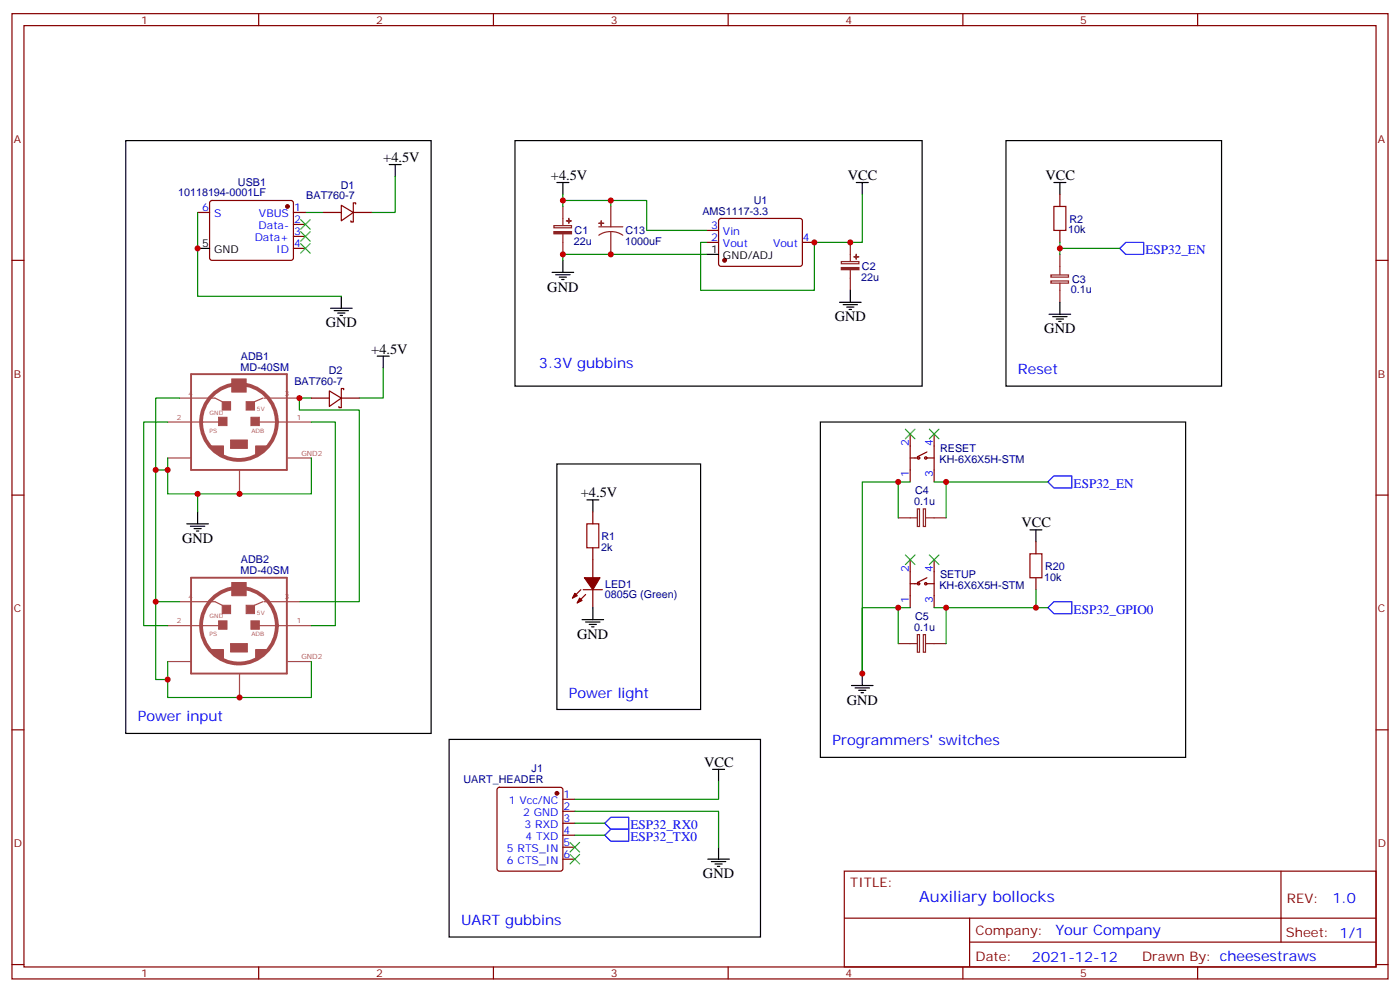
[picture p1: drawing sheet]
<svg xmlns="http://www.w3.org/2000/svg" width="412mm" height="292mm" viewBox="0 0 412 292" stroke-linecap="round" stroke-linejoin="round" font-family="sans-serif">
<g fill="none" stroke="#870000" stroke-width=".35">
<path d="M3.5 4h405.4v284.4h-405.4zM7.1 7.5h398.2v277.3h-398.2zM76.2 4v3.5M145.3 4v3.5M214.5 4v3.5M283.6 4v3.5M352.8 4v3.5M62 59.3l.4-.2h23.3l.5 .2 .2 .5v16.5l-.7 .4-23.5-.1-.5-.6v-16.2zM312.2 57.3v3.5M3.5 76.7h3.6M58.2 62.6h3.5M86.4 62.6h3.6"/>
<path d="M86.4 66.1h3.6M86.4 69.6h3.6M86.4 73.2h3.6M95.2 62.6h5.3M100.5 60.5l3.6 2.1-3.6 2.5zM104.1 62.6h5.3M104.8 60.1v-.3h-.7v5.6h-.7v-.3M208.1 71.4h3.6M208.1 67.9h3.6M211.9 64.6l.5-.3 23.5 .1 .5 .7-.1 12.9-.6 .5-23.6-.1-.4-.6v-12.7zM236.4 71.4h3.5M312.2 67.9v3.5"/>
<path d="M405.3 76.7h3.6M91.7 117.3h5.3M97 115.1l3.5 2.2-3.5 2.4zM100.5 117.3h5.3M101.2 114.8v-.4h-.7v5.7h-.7v-.4M268.1 127.8v14.2M268.1 134.9h2.5M272.7 134.9h2.5M273 133.1l-2.8 1.4M275.2 127.8v14.2M3.5 145.8h3.6M174.6 150.8v3.5"/>
<path d="M305.2 159.6v3.5M405.3 145.8h3.6M171.1 173.7l-2.5 2.5M171.8 173.7h5.6M172.5 175.1l-2.5 2.5M174.6 161.4v8.8M174.6 173.7v5.3M268.1 164.9v14.1M268.1 171.9h2.5M272.7 171.9h2.5M273 170.2l-2.8 1.4M275.2 164.9v14.1"/>
<path d="M305.2 170.2v3.5M3.5 215h3.6M405.3 215h3.6M146.6 232.1l.5-.2h18l.5 .2 .2 .5v23.3l-.2 .5-.5 .2h-18l-.5-.2-.2-.5v-23.3zM165.8 235.4h3.5M165.8 239h3.5M165.8 242.5h3.5M165.8 246h3.5M165.8 249.6h3.5M165.8 253.1h3.5M248.7 256.6h156.6v28.2h-156.6zM377.3 256.6v20.9"/>
<path d="M248.7 270.5h156.5M285.6 277.5h119.6M285.6 270.5v14.1M3.5 284.1h3.6M76.2 284.8v3.6M145.3 284.8v3.6M214.5 284.8v3.6M283.6 284.8v3.6M352.8 284.8v3.6M405.3 284.1h3.6"/>
<circle cx="270.6" cy="134.9" r=".35"/>
<circle cx="272.7" cy="134.9" r=".35"/>
<circle cx="270.6" cy="171.9" r=".35"/>
<circle cx="272.7" cy="171.9" r=".35"/>
</g>
<path d="M56.3 110.2h28.2v28.2h-28.2zM56.3 170.2h28.2v28.2h-28.2z" fill="none" stroke="#a64a4a" stroke-width=".56"/>
<g fill="none" stroke="#a64a4a" stroke-width=".35">
<path d="M52.9 117.3h10.4l2.2 1M77.4 117.3l-2.4 1M77.8 117.3h10.4M49.4 124.3h15.7M49.4 134.9h6.9M70.6 138.5v7M76.4 124.3h4.6M81.3 124.3h10.4M84.8 134.9h6.9M52.9 177.2h10.4l2.2 1.1M77.4 177.2l-2.4 1.1M77.8 177.2h10.4"/>
<path d="M49.4 184.3h15.7M49.4 194.9h6.9M70.6 198.5v7M76.4 184.3h4.6M81.3 184.3h10.4M84.8 194.9h6.9"/>
</g>
<g fill="none" stroke="#a64a4a" stroke-width="1.1">
<circle cx="70.4" cy="124.3" r="11.2"/>
<circle cx="70.4" cy="184.3" r="11.2"/>
</g>
<g fill="#a64a4a" stroke="#a64a4a" stroke-width=".29">
<path d="M67.9 129.6h5v2.5h-5z"/>
<path d="M65.5 118.3h2.4v2.5h-2.4z"/>
<path d="M72.5 118.3h2.5v2.5h-2.5z"/>
<path d="M73.9 122.9h2.5v2.5h-2.5z"/>
<path d="M64.4 122.9h2.5v2.5h-2.5z"/>
<path d="M68.3 111.6h4.2v3.9h-4.2z"/>
<path d="M67.9 189.6h5v2.5h-5z"/>
<path d="M65.5 178.3h2.4v2.5h-2.4z"/>
<path d="M72.5 178.3h2.5v2.5h-2.5z"/>
<path d="M73.9 182.9h2.5v2.4h-2.5z"/>
<path d="M64.4 182.9h2.5v2.4h-2.5z"/>
<path d="M68.3 171.6h4.2v3.9h-4.2z"/>
</g>
<g fill="#a64a4a" stroke="#a64a4a" stroke-width=".35">
<path d="M75.3 131.4h3.6l-3.2 2.4h-.4z"/>
<path d="M61.9 131.4h3.9v3.1h-.3l-1.5-1z"/>
<path d="M75.3 191.3h3.6l-3.2 2.5h-.4z"/>
<path d="M61.9 191.3h3.9v3.2h-.3l-1.5-1z"/>
</g>
<g fill="none" stroke="#008700" stroke-width=".35">
<path d="M116.4 52v10.6h-7M165.8 59.1h24.7v8.8h17.6M165.8 57.3v3.5M179.9 59.1v1.7M254 57.3v14.1h-14.1v14.1h-33.5v-14.1h1.7M58.2 62.6v24.7h42.3M90 62.6h5.2M208.1 74.9h-42.3v1.8M312.2 71.4v3.5M312.2 73.2h17.6M52.9 117.3h-7v21.1h3.5M91.7 117.3h-3.5v3.5h17.6v56.4h-17.6"/>
<path d="M112.9 108.4v8.9h-7.1M45.9 138.4v38.8M49.4 134.9v10.6h42.3v-10.6M49.4 124.3h-7.1v60h7.1M91.7 124.3h7.1v60h-7.1M58.2 145.5v5.3M264.6 142v10.5M268.1 142h-14.1v56.4v-19.4h14.1M275.2 142h33.5M278.7 142v10.5M52.9 177.2h-7v23h3.5M264.6 179v10.6"/>
<path d="M275.2 179h33.5M278.7 179v10.6M305.2 173.7v5.3M49.4 194.9v10.6h42.3v-10.6M169.3 239h42.4v10.6M211.7 230.2v5.2h-42.4M169.3 242.5h8.9M169.3 246h8.9"/>
</g>
<g fill="none" stroke="#000" stroke-width=".35">
<path d="M37 41.4h90v174.6h-90zM114.7 48.5h3.5M116.4 48.5v3.5M151.7 41.4h119.9v72.3h-119.9zM164 53.8h3.6M165.8 53.8v3.5M252.2 53.8h3.6M254 53.8v3.5M296.3 41.4h63.5v72.3h-63.5zM310.4 53.8h3.6M312.2 53.8v3.5M58.2 73.2h3.5"/>
<path d="M165.8 76.7v3.5M208.1 74.9h3.6M97.4 90.8h6.3M98.4 91.5h4.3M99.5 92.2h2.1M100.2 92.9h.7M100.5 87.3v3.5M162.6 80.2h6.4M163.7 80.9h4.2M164.7 81.6h2.2M165.5 82.3h.7M247.3 89h6.3"/>
<path d="M248.4 89.7h4.2M249.4 90.5h2.1M250.1 91.2h.7M250.5 85.5v3.5M309 92.6h6.4M310.1 93.3h4.2M311.1 94h2.2M311.9 94.7h.7M312.2 89v3.6M111.1 104.9h3.6M112.9 104.9v3.5M164 136.7h42.4v72.3h-42.4z"/>
<path d="M241.7 124.3h107.5v98.8h-107.5zM55 154.3h6.4M56.1 155h4.2M57.1 155.7h2.2M57.9 156.4h.7M58.2 150.8v3.5M172.9 147.2h3.5M174.6 147.2v3.6M303.4 156.1h3.5M305.2 156.1v3.5M174.6 179v3.5M171.4 182.5h6.4"/>
<path d="M172.5 183.2h4.2M173.6 183.9h2.1M174.3 184.6h.7M254 198.4v3.5M132.3 217.8h91.7v58.2h-91.7zM250.8 201.9h6.4M251.9 202.6h4.2M252.9 203.3h2.2M253.6 204h.8M209.9 226.6h3.5M211.7 226.6v3.6M208.5 253.1h6.3"/>
<path d="M209.5 253.8h4.3M210.6 254.5h2.1M211.3 255.2h.7M211.7 249.6v3.5"/>
</g>
<path d="M310.4 60.8h3.6v7.1h-3.6zM172.9 154.3h3.5v7.1h-3.5zM303.4 163.1h3.5v7.1h-3.5z" fill="none" stroke="#a10000" stroke-width=".35"/>
<g fill="#870000" stroke="#870000" stroke-width=".35">
<path d="M170.7 176.2l.7 .7-1.4 .7z"/>
<path d="M169.3 174.8l.7 .7-1.4 .7z"/>
<path d="M172.2 170.2h4.5l-2.1 3.5z"/>
<circle cx="213.4" cy="76.7" r=".53"/>
<circle cx="164" cy="233.7" r=".53"/>
<circle cx="84.7" cy="60.8" r=".53"/>
</g>
<g fill="none" stroke="#8c2424" stroke-width=".35">
<path d="M163.2 66.5h5.1v.6h-5.1zM165.8 60.8v5.7M165.8 68.9v6M176.4 66.8h7M179.9 68.2l1.9 .3 1.6 .8M179.9 68.2l-1.8 .3-1.7 .8M179.9 60.8v6M179.9 68.2v6.7M247.8 77h5.2v.7h-5.2zM250.5 71.4v5.6M250.5 79.5v6M312.2 74.9v6"/>
<path d="M309.6 81h5.1v.6h-5.1zM309.6 82.8h5.1v.6h-5.1zM312.2 83.4v5.6M264.6 152.5h5.6M270.2 149.9h.7v5.2h-.7zM272 149.9h.6v5.2h-.6zM272.7 152.5h6M264.6 189.6h5.6M270.2 186.9h.7v5.2h-.7zM272 186.9h.6v5.2h-.6zM272.7 189.6h6"/>
</g>
<g fill="#8c2424" stroke="#8c2424" stroke-width=".35">
<path d="M163.2 68.2h5.1v.7h-5.1z"/>
<path d="M166.9 65.1h1.4z"/>
<path d="M167.5 64.3l.1 1.5z"/>
<path d="M247.8 78.8h5.2v.6h-5.2z"/>
<path d="M251.5 75.6l1.4 .1z"/>
<path d="M252.2 74.9v1.4z"/>
<path d="M176.4 65.8h1.4z"/>
<path d="M177.1 65.1v1.4z"/>
</g>
<g fill="none" stroke="#3c3" stroke-width=".35">
<path d="M88.5 64.7l2.9 2.8M88.5 68.2l2.9 2.8M88.5 71.8l2.9 2.8M91.4 64.7l-2.9 2.8M91.4 68.2l-2.9 2.8M91.4 71.8l-2.9 2.8M266.7 126.4l2.8 2.9M269.5 126.4l-2.8 2.9M273.8 126.4l2.8 2.9M276.6 126.4l-2.8 2.9M266.7 163.5l2.8 2.8M269.5 163.5l-2.8 2.8"/>
<path d="M273.8 163.5l2.8 2.8M276.6 163.5l-2.8 2.8M167.9 248.1l2.8 2.9M167.9 251.7l2.8 2.8M170.7 248.1l-2.8 2.9M170.7 251.7l-2.8 2.8"/>
</g>
<path d="M329.8 73.2l1.8-1.8h5.3v3.5h-5.3zM310.4 140.2h5.3v3.5h-5.3l-1.7-1.7zM310.4 177.2h5.3v3.6h-5.3l-1.7-1.8zM179.9 244.3h5.3v3.5h-5.3l-1.7-1.8zM179.9 240.7h5.3v3.6h-5.3l-1.7-1.8z" fill="none" stroke="#00f" stroke-width=".35"/>
<g fill="#c00">
<circle cx="70.6" cy="145.5" r=".88"/>
<circle cx="49.4" cy="138.4" r=".88"/>
<circle cx="58.2" cy="145.5" r=".88"/>
<circle cx="165.8" cy="59.1" r=".88"/>
<circle cx="165.8" cy="74.9" r=".88"/>
<circle cx="250.5" cy="71.4" r=".88"/>
<circle cx="254" cy="198.4" r=".88"/>
<circle cx="264.6" cy="179" r=".88"/>
<circle cx="264.6" cy="142" r=".88"/>
<circle cx="278.7" cy="179" r=".88"/>
<circle cx="278.7" cy="142" r=".88"/>
<circle cx="312.2" cy="73.2" r=".88"/>
<circle cx="239.9" cy="71.4" r=".88"/>
<circle cx="179.9" cy="59.1" r=".88"/>
<circle cx="179.9" cy="74.9" r=".88"/>
<circle cx="305.2" cy="179" r=".88"/>
<circle cx="88.2" cy="117.3" r=".88"/>
<circle cx="70.6" cy="205.5" r=".88"/>
<circle cx="49.4" cy="200.2" r=".88"/>
<circle cx="45.9" cy="138.4" r=".88"/>
<circle cx="45.9" cy="177.2" r=".88"/>
<circle cx="58.2" cy="73.2" r=".88"/>
</g>
<text font-size="4.6" fill="#00f" x="270.8" y="265.6">Auxiliary bollocks</text>
<g font-size="4.2">
<text x="112.9" y="47.8">+4.5V</text>
<text x="162.3" y="53.1">+4.5V</text>
<text x="249.8" y="53.1">VCC</text>
<text x="308" y="53.1">VCC</text>
<text x="161.2" y="85.9">GND</text>
<text x="245.9" y="94.7">GND</text>
<text x="96" y="96.4">GND</text>
<text x="307.6" y="98.2">GND</text>
<text x="109.4" y="104.2">+4.5V</text>
<text x="171.1" y="146.5">+4.5V</text>
<text x="300.9" y="155.4">VCC</text>
<text x="53.6" y="159.9">GND</text>
<text x="170" y="188.2">GND</text>
<text x="249.4" y="207.6">GND</text>
<text x="207.4" y="225.9">VCC</text>
<text x="207.1" y="258.7">GND</text>
</g>
<g font-size="4.2" fill="#00f">
<text x="158.7" y="108.4">3.3V gubbins</text>
<text x="299.9" y="110.2">Reset</text>
<text x="167.6" y="205.5">Power light</text>
<text x="40.6" y="212.5">Power input</text>
<text x="245.2" y="219.6">Programmers' switches</text>
<text x="392.5" y="265.9">1.0</text>
<text x="135.8" y="272.5">UART gubbins</text>
<text x="310.9" y="275.4">Your Company</text>
<text x="304" y="283.2">2021-12-12</text>
</g>
<g font-size="3.9" fill="#00f">
<text x="337.4" y="74.9">ESP32_EN</text>
<text x="316.3" y="143.7">ESP32_EN</text>
<text x="316.3" y="180.8">ESP32_GPIO0</text>
<text x="185.7" y="244.3">ESP32_RX0</text>
<text x="185.7" y="247.8">ESP32_TX0</text>
</g>
<g font-size="3.9" fill="#800">
<text x="250.5" y="261.2">TITLE:</text>
<text x="379.1" y="265.9">REV:</text>
<text x="287.4" y="275.4">Company:</text>
<text x="378.7" y="276">Sheet: 1/1</text>
<text x="287.4" y="283.1">Date:</text>
<text x="336.4" y="283.2">Drawn By: cheesestraws</text>
</g>
<g font-size="3.2" fill="#800">
<text x="41.6" y="7">1</text>
<text x="110.8" y="7">2</text>
<text x="179.9" y="7">3</text>
<text x="249.1" y="7">4</text>
<text x="318.2" y="7">5</text>
<text x="4.1" y="42.1">A</text>
<text x="405.9" y="42.1">A</text>
<text x="4.1" y="111.3">B</text>
<text x="405.9" y="111.3">B</text>
<text x="4.1" y="180.4">C</text>
<text x="405.9" y="180.4">C</text>
<text x="4.1" y="249.6">D</text>
<text x="405.9" y="249.6">D</text>
<text x="41.6" y="287.8">1</text>
<text x="110.8" y="287.8">2</text>
<text x="179.9" y="287.8">3</text>
<text x="249.1" y="287.8">4</text>
<text x="318.2" y="287.8">5</text>
</g>
<g font-size="3.2" fill="#000080">
<text x="52.4" y="57.9">10118194-0001LF</text>
<text x="70.1" y="54.7">USB1</text>
<text x="90.2" y="58.7">BAT760-7</text>
<text x="100.4" y="55.5">D1</text>
<text x="206.9" y="63.3">AMS1117-3.3</text>
<text x="222.1" y="60">U1</text>
<text x="315" y="65.6">R2</text>
<text x="169.2" y="69">C1</text>
<text x="184.2" y="69">C13</text>
<text x="314.7" y="68.8">10k</text>
<text x="169.1" y="72.3">22u</text>
<text x="184.1" y="72.2">1000uF</text>
<text x="253.7" y="82.9">22u</text>
<text x="253.9" y="79.6">C2</text>
<text x="315.8" y="83.2">C3</text>
<text x="315.5" y="86.4">0.1u</text>
<text x="71" y="106">ADB1</text>
<text x="70.9" y="109.1">MD-40SM</text>
<text x="86.7" y="113.4">BAT760-7</text>
<text x="96.8" y="110.2">D2</text>
<text x="276.8" y="136.4">KH-6X6X5H-STM</text>
<text x="276.9" y="133.1">RESET</text>
<text x="269.3" y="148.8">0.1u</text>
<text x="269.5" y="145.5">C4</text>
<text x="177.2" y="159">R1</text>
<text x="71" y="165.9">ADB2</text>
<text x="177.1" y="162.2">2k</text>
<text x="307.8" y="167.8">R20</text>
<text x="70.9" y="169.1">MD-40SM</text>
<text x="178.3" y="173.1">LED1</text>
<text x="276.7" y="173.5">KH-6X6X5H-STM</text>
<text x="276.9" y="170.2">SETUP</text>
<text x="307.6" y="171.1">10k</text>
<text x="178.2" y="176.3">0805G (Green)</text>
<text x="269.3" y="185.9">0.1u</text>
<text x="269.5" y="182.6">C5</text>
<text x="156.6" y="227.4">J1</text>
<text x="136.5" y="230.7">UART_HEADER</text>
</g>
<g font-size="3.2" fill="#00f">
<text x="59.5" y="62.2">6</text>
<text x="63" y="64">S</text>
<text x="76.3" y="64">VBUS</text>
<text x="86.6" y="62.2">1</text>
<text x="86.6" y="65.8">2</text>
<text x="75" y="71">Data+</text>
<text x="76.2" y="67.5">Data-</text>
<text x="86.6" y="69.3">3</text>
<text x="209.5" y="71">2</text>
<text x="209.5" y="67.5">3</text>
<text x="213" y="69.3">Vin</text>
<text x="236.5" y="71">4</text>
<text x="81.3" y="74.6">ID</text>
<text x="86.6" y="72.8">4</text>
<text x="213" y="72.8">Vout</text>
<text x="227.7" y="72.8">Vout</text>
<text x="267.8" y="131.4" transform="rotate(-90 267.8 131.4)">2</text>
<text x="274.8" y="131.4" transform="rotate(-90 274.8 131.4)">4</text>
<text x="267.8" y="140.4" transform="rotate(-90 267.8 140.4)">1</text>
<text x="274.8" y="140.4" transform="rotate(-90 274.8 140.4)">3</text>
<text x="267.8" y="168.4" transform="rotate(-90 267.8 168.4)">2</text>
<text x="274.8" y="168.4" transform="rotate(-90 274.8 168.4)">4</text>
<text x="267.8" y="177.5" transform="rotate(-90 267.8 177.5)">1</text>
<text x="274.8" y="177.5" transform="rotate(-90 274.8 177.5)">3</text>
<text x="149.9" y="236.9">1 Vcc/NC</text>
<text x="166" y="235.1">1</text>
<text x="166" y="238.6">2</text>
<text x="154.1" y="240.4">2 GND</text>
<text x="154.5" y="243.9">3 RXD</text>
<text x="166" y="242.1">3</text>
<text x="166" y="245.7">4</text>
<text x="149.3" y="251">5 RTS_IN</text>
<text x="154.8" y="247.4">4 TXD</text>
<text x="166" y="249.2">5</text>
<text x="149.3" y="254.5">6 CTS_IN</text>
<text x="166" y="252.7">6</text>
</g>
<g font-size="3.2">
<text x="59.5" y="72.8">5</text>
<text x="63" y="74.6">GND</text>
<text x="209.5" y="74.6">1</text>
<text x="213" y="76.3">GND/ADJ</text>
</g>
<g font-size="2.1" fill="#a54b4b">
<text x="55.6" y="116.6">4</text>
<text x="83.9" y="116.6">3</text>
<text x="52" y="123.6">2</text>
<text x="87.4" y="123.6">1</text>
<text x="88.8" y="134.2">GND2</text>
<text x="55.6" y="176.5">4</text>
<text x="83.9" y="176.5">3</text>
<text x="52" y="183.6">2</text>
<text x="87.4" y="183.6">1</text>
<text x="88.8" y="194.2">GND2</text>
</g>
<g font-size="1.8" fill="#a54b4b">
<text x="61.7" y="122.2">GND</text>
<text x="75.7" y="121.1">5V</text>
<text x="61.7" y="127.5">PS</text>
<text x="74.1" y="127.5">ADB</text>
<text x="61.7" y="182.2">GND</text>
<text x="75.7" y="181.1">5V</text>
<text x="61.7" y="187.5">PS</text>
<text x="74.1" y="187.5">ADB</text>
</g>
</svg>
